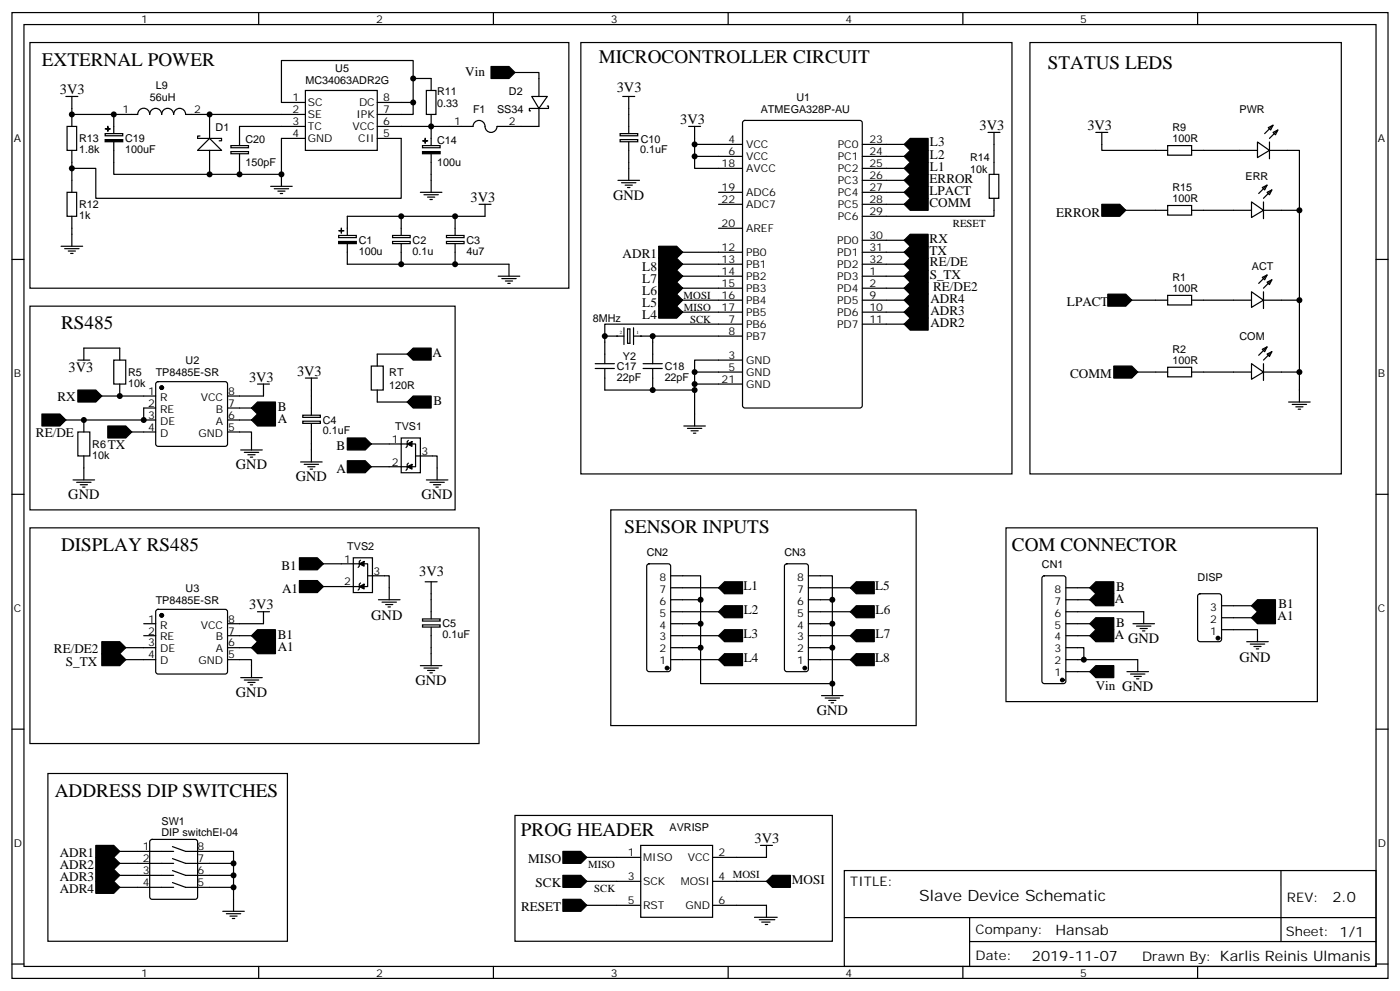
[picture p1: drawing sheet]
<svg xmlns="http://www.w3.org/2000/svg" width="412mm" height="292mm" viewBox="0 0 412 292" stroke-linecap="round" stroke-linejoin="round" font-family="sans-serif">
<g fill="none" stroke="#000" stroke-width=".35">
<path d="M3.5 3.7h405.4v284.3h-405.4zM7.1 7.2h398.2v277.3h-398.2zM8.8 12.5h158.8v72.3h-158.8zM76.2 3.7v3.5M145.3 3.7v3.5M171.1 12.5h127v127h-127zM214.5 3.7v3.5M283.6 3.7v3.5M303.4 12.5h91.7v127h-91.7zM352.8 3.7v3.5M19.8 37.2h2.8v7.1h-2.8zM21.2 31.9v1.8h19.4a1.76 1.76 0 0 1 1.7-1.8 1.76 1.76 0 0 1 1.8 1.8 1.76 1.76 0 0 1 1.8-1.8 1.76 1.76 0 0 1 1.7 1.8"/>
<path d="M21.2 33.7v3.5M31 39.3h5.2v.7h-5.2zM33.5 33.7v5.6M47.6 33.7a1.76 1.76 0 0 1 1.8-1.8 1.76 1.76 0 0 1 1.8 1.8M51.2 33.7a1.76 1.76 0 0 1 1.7-1.8 1.76 1.76 0 0 1 1.8 1.8M54.7 33.7h35.3M61.7 33.7v7M90 26.6h21.1v17.7h-21.1zM90 30.2h-7.1v-12.4h38.8v12.4M90 37.2h-19.4v5.7M111.1 30.2h10.6v3.5h-10.6M121.7 23.1h5.3v3.5"/>
<path d="M125.6 26.6h2.8v7.1h-2.8zM127 33.7v9.2M151.7 21.3h7v7.1M156.6 28.4h4.6l-2.5 3.5zM158.7 31.9h-2.8v.7h.4M158.7 31.9v5.3h-12.3a1.82 1.82 0 0 1-2.1 1.8 1.82 1.82 0 0 1-1.5-2.3 1.76 1.76 0 0 0-1.9-1.2 1.76 1.76 0 0 0-1.6 1.7h-28.2M161.2 31.2h.4v.7h-2.9M182.7 39.3h5.2v.7h-5.2zM185.2 31.9v7.4M219 35.7l.4-.2h33.9l.6 .4 .1 83.5-.5 .7h-34.1l-.6-.4-.1-83.5zM373.6 37.6l1.4-.7-.7 1.4zM375 39l1.4-.7-.7 1.4z"/>
<path d="M375 36.9l-2.5 2.4M376.4 38.3l-2.5 2.4M19.8 56.6h2.8v7.1h-2.8zM21.2 44.3v12.3M33.5 41.8v9.5h37.1M58.2 44.3l3.5-3.6 3.6 3.6zM58.9 40h-.7v.7h7.1v.8h-.7M61.7 44.3v7M68 44.6h5.2v.7h-5.2zM68 42.9h5.2v.6h-5.2zM70.6 45.3v6M90 40.7h-7.1v10.6h-12.3"/>
<path d="M111.1 40.7h7.1v17.7h-90v-8.8h-7M124.5 42.9h5.1v.6h-5.1zM127 45.3v7.8M182.7 41.1h5.2v.6h-5.2zM185.2 41.8v7.8M204.6 40.7v8.9h14.1M204.6 42.5h14.1M204.6 46h14.1M211.7 56.6h7M254 42.5h12.3M254 46h12.3M254 49.6h12.3"/>
<path d="M254 56.6h12.3M254 53.1h12.3M291.4 51.3h2.8v7.1h-2.8zM292.8 58.4v5.3h-38.8M292.8 42.5v8.8M324.6 42.5v1.8h19.4M344 42.9h7v2.8h-7zM351 44.3h19.4M368.7 59.4l3.5 2.5-3.5 2.1zM370.4 41.8l3.5 2.5-3.5 2.1zM371.8 55.2l1.4-.7-.7 1.4zM372.2 59.4v5"/>
<path d="M373.2 56.6l1.4-.7-.7 1.4zM373.2 54.5l-2.4 2.5M373.9 44.3h8.9v70.5M373.9 41.8v4.9M374.6 55.9l-2.4 2.5M3.5 76.4h3.6M21.2 63.7v5.3M99.8 69.3h5.2v.7h-5.2zM102.3 71.8v6h47.6M115.6 71.1h5.2v.6h-5.2zM115.6 69.3h5.2v.7h-5.2zM118.2 63.7v5.6"/>
<path d="M118.2 71.8v6M131.5 71.1h5.2v.6h-5.2zM131.5 69.3h5.2v.7h-5.2zM134.1 63.7v5.6M134.1 71.8v6M142.9 63.7h-40.6v5.6M201.1 74.3h17.6M201.1 77.8h17.6M211.7 60.1h7M211.7 67.2h7M254 60.1h12.3M254 74.3h12.3"/>
<path d="M254 77.8h12.3M254 70.7h12.3M331.6 61.9h12.4M344 60.5h7v2.8h-7zM351 61.9h17.7M372.2 61.9h10.6M405.3 76.4h3.6M8.8 90.1h125.3v60h-125.3zM178.2 99h5.6M183.8 96.5v4.9M184.9 96.8h.7v4.3h-.7zM186.6 99h5.7"/>
<path d="M186.6 96.5v4.9M201.1 81.3h17.6M201.1 84.8h17.6M201.1 88.4h17.6M201.1 91.9h17.6M218.7 95.4h-40.5v11.7M218.7 99h-26.4v8.1M254 81.3h12.3M254 84.8h12.3M254 88.4h12.3M254 91.9h12.3M254 95.4h12.3"/>
<path d="M333.4 88.4h10.6M344 87h7v2.8h-7zM351 88.4h17.7M368.7 85.9l3.5 2.5-3.5 2.1zM371.8 81.7l1.4-.7-.7 1.4zM372.2 88.4h10.6M372.2 85.9v4.9M373.2 83.1l1.4-.7-.7 1.4zM373.2 81l-2.4 2.4M374.6 82.4l-2.4 2.4M24.7 102.5h10.6v3.5M30 116.6h15.9"/>
<path d="M33.5 106h3.5v7.1h-3.5zM35.3 113.1v3.5M46.1 112.6l.5-.2h19.7l.5 .2 .2 .5v17.6l-.2 .5-.5 .2h-19.7l-.5-.2-.2-.5v-17.6zM67 116.6h10.6M91.7 114.8v7.4M109.4 107.8h3.5v7h-3.5zM111.1 114.8v3.6h8.8M119.9 104.2h-8.8v3.6M175.3 108.5h5.7M175.3 107.1h5.7M178.2 108.5v6.3h26.4M189.4 108.5h5.7"/>
<path d="M189.4 107.1h5.7M192.3 108.5v6.3M204.6 109.5h14.1M204.6 113.1h14.1M218.7 106h-14.1v15.9M335.1 109.5h8.9M344 108.1h7v2.8h-7zM351 109.5h17.7M368.7 107.1l3.5 2.4-3.5 2.2zM371.8 102.8l1.4-.7-.7 1.4zM372.2 109.5h10.6M372.2 107.1v4.9"/>
<path d="M373.2 104.2l1.4-.7-.7 1.5zM373.2 102.1l-2.4 2.5M374.6 103.5l-2.4 2.5M22.9 127.2h3.6v7h-3.6zM24.7 123.6v3.6M24.7 134.2v3.6M38.8 127.2h7.1M42.3 123.6h3.6M45.9 120.1h-3.6v3.5h-22.9M67 127.2h7.1v1.7M67 120.1h7.1M67 123.6h7.1"/>
<path d="M89.2 124h5.2v.6h-5.2zM89.2 122.2h5.2v.7h-5.2zM91.7 124.7v7.8M109.4 130.7h13v6.7h-13M118.2 128.9h5.6v10.3h-5.6zM120.3 129.6l-.4 .4v1.4l-.3 .4M120.3 136.3l-.4 .4v1.4l-.3 .4M122.4 134.2h6.4v3.6M3.5 145.5h3.6M8.8 155.4h132.3v63.5h-132.3zM179.9 150.1h90v63.5h-90zM296.3 155.4h91.8v51.2h-91.8z"/>
<path d="M405.3 145.5h3.6M46.1 179.6l.5-.2h19.7l.5 .2 .2 .5v17.6l-.2 .5-.5 .2h-19.7l-.5-.2-.2-.5v-17.6zM95.2 166h13.1v6.7h-13.1M104.1 164.2h5.6v10.2h-5.6zM106.2 164.9l-.4 .4v1.4l-.3 .3M106.2 171.6l-.4 .4v1.4l-.3 .3M108.3 169.5h6.4v3.5M127 174.8v7.4M190.7 166.2l.5-.2h5.6l.5 .2 .3 .5v30.3l-.3 .5-.5 .2h-5.6l-.5-.2-.2-.5v-30.3zM197.6 169.5h8.8v31.8h38.8v-31.8h-7.1M197.6 176.6h8.8M197.6 173h14.1"/>
<path d="M231.3 166.2l.5-.2h5.6l.5 .2 .2 .5v30.3l-.2 .5-.5 .2h-5.6l-.5-.2-.2-.5v-30.3zM238.1 176.6h7.1M238.1 173h12.4M307.2 169.7l.4-.2h5.7l.5 .2 .2 .5v30.4l-.3 .5-.4 .2h-5.7l-.5-.3-.2-.4v-30.4zM314 176.6h7M314 173h7M353 175l.5-.2h5.6l.7 .4v13l-.4 .7h-5.9l-.7-.4v-13zM359.8 178.3h8.9M37 194.2h8.9M37 190.7h8.9M42.3 187.1h3.6M42.3 183.6h3.6"/>
<path d="M67 194.2h7.1v1.8M67 190.7h7.1M67 187.1h7.1M67 183.6h10.6M124.5 184h5.1v.6h-5.1zM124.5 182.2h5.1v.6h-5.1zM127 184.7v7.7M197.6 194.2h14.1M197.6 190.7h8.8M197.6 187.1h14.1M197.6 183.6h8.8M197.6 180.1h14.1"/>
<path d="M238.1 194.2h12.4M238.1 190.7h7.1M238.1 187.1h12.4M238.1 183.6h7.1M238.1 180.1h12.4M314 190.7h5.3v3.5M314 197.7h7M314 194.2h21.1M314 187.1h7M314 183.6h7M314 180.1h22.9M359.8 185.4h10.6"/>
<path d="M359.8 181.9h8.9M3.5 214.7h3.6M405.3 214.7h3.6M14.1 227.7h70.6v49.4h-70.6zM35.3 250.6h15.9M35.3 254.2h15.9M35.3 257.7h15.9M44.3 247.3l.5-.2h12.7l.5 .2 .2 .5v16.3l-.2 .5-.5 .2h-12.7l-.5-.3-.2-.4v-16.3zM50.8 249.2l3.9 1.4h14.1v14.2M50.8 252.8l3.9 1.4h14.1M50.8 256.3l3.9 1.4h14.1M50.8 259.8l3.9 1.4h14.1"/>
<path d="M151.7 240.1h93.5v37h-93.5zM172.9 252.4h15.8M172.9 259.5h15.8M188.7 248.9h21.2v21.2h-21.2zM209.9 252.4h15.9M209.9 259.5h15.9M248.7 256.3h156.6v28.2h-156.6zM377.3 256.3v20.9M35.3 261.2h15.9M172.9 266.5h15.8M209.9 266.5h15.9M248.7 270.1h156.5"/>
<path d="M285.6 277.2h119.6M285.6 270.1v14.2M3.5 283.8h3.6M76.2 284.5v3.5M145.3 284.5v3.5M214.5 284.5v3.5M283.6 284.5v3.5M352.8 284.5v3.5M405.3 283.8h3.6"/>
</g>
<g fill="#000">
<circle cx="21.2" cy="33.7" r=".88"/>
<circle cx="33.5" cy="33.7" r=".88"/>
<circle cx="61.7" cy="33.7" r=".88"/>
<circle cx="121.7" cy="30.2" r=".88"/>
<circle cx="121.7" cy="23.1" r=".88"/>
<circle cx="127" cy="37.2" r=".88"/>
<circle cx="21.2" cy="49.6" r=".88"/>
<circle cx="61.7" cy="51.3" r=".88"/>
<circle cx="70.6" cy="51.3" r=".88"/>
<circle cx="82.9" cy="51.3" r=".88"/>
<circle cx="204.6" cy="42.5" r=".88"/>
<circle cx="204.6" cy="46" r=".88"/>
<circle cx="118.2" cy="77.8" r=".88"/>
<circle cx="118.2" cy="63.7" r=".88"/>
<circle cx="134.1" cy="63.7" r=".88"/>
<circle cx="134.1" cy="77.8" r=".88"/>
<circle cx="382.8" cy="61.9" r=".88"/>
<circle cx="178.2" cy="99" r=".88"/>
<circle cx="181.7" cy="99" r=".18"/>
<circle cx="188.7" cy="99" r=".18"/>
<circle cx="192.3" cy="99" r=".88"/>
<circle cx="382.8" cy="88.4" r=".88"/>
<circle cx="35.3" cy="116.6" r=".88"/>
<circle cx="192.3" cy="114.8" r=".88"/>
<circle cx="204.6" cy="109.5" r=".88"/>
<circle cx="204.6" cy="113.1" r=".88"/>
<circle cx="204.6" cy="114.8" r=".88"/>
<circle cx="382.8" cy="109.5" r=".88"/>
<circle cx="24.7" cy="123.6" r=".88"/>
<circle cx="42.3" cy="123.6" r=".88"/>
<circle cx="206.4" cy="176.6" r=".88"/>
<circle cx="245.2" cy="176.6" r=".88"/>
<circle cx="206.4" cy="183.6" r=".88"/>
<circle cx="206.4" cy="190.7" r=".88"/>
<circle cx="245.2" cy="190.7" r=".88"/>
<circle cx="245.2" cy="183.6" r=".88"/>
<circle cx="319.3" cy="194.2" r=".88"/>
<circle cx="245.2" cy="201.3" r=".88"/>
<circle cx="68.8" cy="257.7" r=".88"/>
<circle cx="68.8" cy="254.2" r=".88"/>
<circle cx="68.8" cy="261.2" r=".88"/>
</g>
<g fill="#000" stroke="#000" stroke-width=".35">
<path d="M19.4 28.4h3.5zM21.2 28.4v3.5zM31 37.9l1.5 .1zM31.7 37.2l.1 1.4zM144.6 19.6h5.3l1.8 1.7-1.8 1.8h-5.3zM183.4 28.4h3.6zM185.2 28.4v3.5zM202.8 37.2h3.6zM204.6 37.2v3.5zM291 39h3.6zM292.8 39v3.5zM322.8 39h3.5z"/>
<path d="M324.6 39v3.5zM31 41.1h5.2v.6h-5.2zM79.7 54.9h6.4zM80.8 55.6h4.2zM81.8 56.3h2.2zM82.5 57h.8zM82.9 51.3v3.6zM123.8 56.6h6.4zM124.5 44.6h5.1v.7h-5.1zM124.5 41.5h1.4zM124.9 57.3h4.2zM125.2 40.7l.1 1.5z"/>
<path d="M125.9 58h2.2zM126.6 58.7h.8zM127 53.1v3.5zM182 53.1h6.4zM183.1 53.8h4.2zM184.1 54.5h2.2zM184.9 55.2h.7zM185.2 49.6v3.5zM266.3 49.6l1.8-1.8h5.3v3.5h-5.3zM266.3 46l1.8-1.7h5.3v3.5h-5.3zM266.3 42.5l1.8-1.8h5.3v3.6h-5.3zM266.3 53.1l1.8-1.8h5.3v3.6h-5.3z"/>
<path d="M266.3 56.6l1.8-1.7h5.3v3.5h-5.3zM18 72.5h6.3zM19 73.2h4.3zM20.1 73.9h2.1zM20.8 74.6h.7zM21.2 69v3.5zM99.8 71.1h5.2v.6h-5.2zM99.8 67.9h1.4zM100.5 67.2l.1 1.4zM141.1 60.1h3.5zM142.9 60.1v3.6zM194 76h5.3l1.8 1.8-1.8 1.8h-5.3z"/>
<path d="M194 72.5h5.3l1.8 1.8-1.8 1.7h-5.3zM266.3 70.7l1.8-1.7h5.3v3.5h-5.3zM266.3 74.3l1.8-1.8h5.3v3.5h-5.3zM266.3 77.8l1.8-1.8h5.3v3.6h-5.3zM266.3 60.1l1.8-1.7h5.3v3.5h-5.3zM324.6 60.1h5.2l1.8 1.8-1.8 1.8h-5.2zM146.8 81.3h6.3zM147.8 82h4.2zM148.9 82.7h2.1zM149.6 83.4h.7zM149.9 77.8v3.5zM194 90.1h5.3l1.8 1.8-1.8 1.8h-5.3z"/>
<path d="M194 86.6h5.3l1.8 1.8-1.8 1.7h-5.3zM194 83.1h5.3l1.8 1.7-1.8 1.8h-5.3zM194 79.6h5.3l1.8 1.7-1.8 1.8h-5.3zM266.3 81.3l1.8-1.7h5.3v3.5h-5.3zM266.3 95.4l1.8-1.7h5.3v3.5h-5.3zM266.3 91.9l1.8-1.8h5.3v3.6h-5.3zM266.3 88.4l1.8-1.8h5.3v3.5h-5.3zM266.3 84.8l1.8-1.7h5.3v3.5h-5.3zM326.3 86.6h5.3l1.8 1.8-1.8 1.7h-5.3zM24.7 102.5v3.5zM22.9 106h3.6zM22.9 114.8h5.3l1.8 1.8-1.8 1.8h-5.3z"/>
<path d="M75.8 113.1h3.6zM77.6 113.1v3.5zM90 111.3h3.5zM91.7 111.3v3.5zM119.9 118.4l1.8-1.8h5.3v3.5h-5.3zM119.9 104.2l1.8-1.7h5.3v3.5h-5.3zM328.1 107.8h5.3l1.7 1.7-1.7 1.8h-5.3zM379.6 118.4h6.3zM380.6 119.1h4.3zM381.7 119.8h2.1zM382.8 114.8v3.6zM12.3 121.9h5.3l1.8 1.7-1.8 1.8h-5.3z"/>
<path d="M31.7 125.4h5.3l1.8 1.8-1.8 1.7h-5.3zM70.9 132.5h6.4zM72 133.2h4.2zM73 133.9h2.1zM73.7 134.6h.7zM74.1 128.9v3.6zM74.1 120.1l1.7-1.7h5.3v3.5h-5.3zM74.1 123.6l1.7-1.7h5.3v3.5h-5.3zM88.5 136h6.4zM89.6 136.7h4.2zM90.7 137.4h2.1zM91.4 138.1h.7z"/>
<path d="M91.7 132.5v3.5zM102.3 128.9h5.3l1.8 1.8-1.8 1.8h-5.3zM102.3 135.6h5.3l1.8 1.8-1.8 1.8h-5.3zM119.9 130.7l1.5-.7v1.4zM119.9 137.4l1.5-.7v1.4zM201.4 125.4h6.4zM202.5 126.1h4.2zM203.6 126.8h2.1zM204.3 127.5h.7zM204.6 121.9v3.5zM382.4 120.5h.7zM21.5 141.3h6.4z"/>
<path d="M22.6 142h4.2zM23.6 142.7h2.2zM24.3 143.4h.7zM24.7 137.8v3.5zM125.6 141.3h6.3zM126.6 142h4.3zM127.7 142.7h2.1zM128.4 143.4h.7zM128.8 137.8v3.5zM88.2 170.9h5.3l1.7 1.8-1.7 1.7h-5.3zM88.2 164.2h5.3l1.7 1.8-1.7 1.7h-5.3zM105.8 166l1.4-.7v1.4z"/>
<path d="M105.8 172.7l1.4-.7v1.4zM111.5 176.6h6.3zM112.5 177.3h4.3zM113.6 178h2.1zM114.3 178.7h.7zM114.7 173v3.6zM125.2 171.3h3.6zM127 171.3v3.5zM211.7 173l1.7-1.7h5.3v3.5h-5.3zM250.5 173l1.7-1.7h5.3v3.5h-5.3zM321 173l1.8-1.7h5.3v3.5h-5.3zM322.8 174.8h5.3v3.5h-5.3l-1.8-1.7z"/>
<path d="M370.4 176.6h5.3v3.5h-5.3l-1.7-1.8zM30 192.4h5.3l1.7 1.8-1.7 1.8h-5.3zM30 188.9h5.3l1.7 1.8-1.7 1.7h-5.3zM70.9 199.5h6.4zM74.1 190.7l1.7-1.8h5.3v3.5h-5.3zM74.1 187.1l1.7-1.7h5.3v3.5h-5.3zM74.1 196v3.5zM75.8 180.1h3.6zM77.6 180.1v3.5zM123.8 196h6.4zM124.9 196.7h4.2zM125.9 197.4h2.2z"/>
<path d="M126.6 198.1h.8zM127 192.4v3.6zM211.7 180.1l1.7-1.8h5.3v3.6h-5.3zM211.7 187.1l1.7-1.7h5.3v3.5h-5.3zM211.7 194.2l1.7-1.8h5.3v3.6h-5.3zM250.5 180.1l1.7-1.8h5.3v3.6h-5.3zM250.5 187.1l1.7-1.7h5.3v3.5h-5.3zM250.5 194.2l1.7-1.8h5.3v3.6h-5.3zM321 197.7l1.8-1.7h5.3v3.5h-5.3zM322.8 181.9h5.3v3.5h-5.3l-1.8-1.8zM322.8 185.4h5.3v3.5h-5.3l-1.8-1.8zM332 197.7h6.3z"/>
<path d="M333 198.4h4.3zM333.7 183.6h6.4zM334.1 199.1h2.1zM334.8 199.8h.7zM334.8 184.3h4.2zM335.1 194.2v3.5zM335.8 185h2.2zM336.5 185.7h.8zM336.9 180.1v3.5zM367.2 188.9h6.4zM368.3 189.6h4.2zM368.7 181.9l1.7-1.8h5.3v3.5h-5.3z"/>
<path d="M369.4 190.3h2.1zM370.1 191h.7zM370.4 185.4v3.5zM72 200.2h4.2zM73 200.9h2.1zM73.7 201.6h.7zM242 204.8h6.4zM243.1 205.5h4.2zM244.1 206.2h2.1zM244.8 206.9h.7zM245.2 201.3v3.5zM28.2 248.9h5.3l1.8 1.7-1.8 1.8h-5.3z"/>
<path d="M28.2 252.4h5.3l1.8 1.8-1.8 1.7h-5.3zM28.2 255.9h5.3l1.8 1.8-1.8 1.8h-5.3zM165.8 250.6h5.3l1.8 1.8-1.8 1.8h-5.3zM165.8 257.7h5.3l1.8 1.8-1.8 1.7h-5.3zM224 248.9h3.5zM225.8 248.9v3.5zM227.5 257.7h5.3v3.5h-5.3l-1.7-1.7zM28.2 259.5h5.3l1.8 1.7-1.8 1.8h-5.3zM65.6 268.3h6.4zM66.7 269h4.2zM67.7 269.7h2.1zM68.4 270.4h.7z"/>
<path d="M68.8 264.8v3.5zM165.8 264.8h5.3l1.8 1.7-1.8 1.8h-5.3zM222.2 270.1h6.8zM223.7 270.8h4.5zM224.4 271.5h2.4zM225.4 272.2h.7zM225.8 266.5v3.6z"/>
<circle cx="47.6" cy="114.1" r=".53"/>
<circle cx="47.6" cy="181.2" r=".53"/>
<circle cx="196.5" cy="196.7" r=".53"/>
<circle cx="237.1" cy="196.7" r=".53"/>
<circle cx="358.8" cy="187.9" r=".53"/>
<circle cx="312.9" cy="200.2" r=".53"/>
</g>
<g font-size="5.6">
<text x="12.3" y="19.3">EXTERNAL POWER</text>
<text x="176.4" y="18.5">MICROCONTROLLER CIRCUIT</text>
<text x="308.7" y="20.3">STATUS LEDS</text>
<text x="18" y="96.8">RS485</text>
<text x="183.9" y="157">SENSOR INPUTS</text>
<text x="18" y="162.1">DISPLAY RS485</text>
<text x="298.1" y="162.1">COM CONNECTOR</text>
<text x="16.1" y="234.5">ADDRESS DIP SWITCHES</text>
<text x="153.5" y="246.1">PROG HEADER</text>
</g>
<text font-size="4.6" x="270.8" y="265.3">Slave Device Schematic</text>
<g font-size="4.2">
<text x="17.6" y="27.7">3V3</text>
<text x="181.7" y="27.2">3V3</text>
<text x="200.4" y="36.5">3V3</text>
<text x="288.6" y="38.3">3V3</text>
<text x="320.3" y="38.3">3V3</text>
<text x="138.6" y="59.4">3V3</text>
<text x="180.6" y="58.7">GND</text>
<text x="20.2" y="109.6">3V3</text>
<text x="73.4" y="112.4">3V3</text>
<text x="87.5" y="110.6">3V3</text>
<text x="69.5" y="138.1">GND</text>
<text x="87.1" y="141.6">GND</text>
<text x="20.1" y="146.9">GND</text>
<text x="124.2" y="146.9">GND</text>
<text x="123.5" y="169.7">3V3</text>
<text x="73.4" y="179.4">3V3</text>
<text x="109.4" y="182.5">GND</text>
<text x="332.3" y="189.3">GND</text>
<text x="365.1" y="194.8">GND</text>
<text x="122.4" y="201.6">GND</text>
<text x="69.5" y="205.1">GND</text>
<text x="240.6" y="210.4">GND</text>
<text x="222.2" y="248.2">3V3</text>
<text x="392.5" y="265.6">2.0</text>
<text x="310.9" y="275.1">Hansab</text>
<text x="304" y="282.9">2019-11-07</text>
</g>
<g font-size="3.9">
<text x="137.1" y="22.2">Vin</text>
<text x="273.9" y="46.7">L2</text>
<text x="273.9" y="43.1">L3</text>
<text x="273.8" y="53.8">ERROR</text>
<text x="273.9" y="50.3">L1</text>
<text x="273.8" y="57.3">LPACT</text>
<text x="273.8" y="60.9">COMM</text>
<text x="311.1" y="63.9">ERROR</text>
<text x="273.8" y="71.4">RX</text>
<text x="183.4" y="76">ADR1</text>
<text x="273.8" y="75">TX</text>
<text x="189.2" y="83.3">L7</text>
<text x="189.2" y="79.8">L8</text>
<text x="273.9" y="82.1">S_TX</text>
<text x="273.9" y="78.4">RE/DE</text>
<text x="189.2" y="86.9">L6</text>
<text x="274.1" y="89.2">ADR4</text>
<text x="274.9" y="85.8">RE/DE2</text>
<text x="189.2" y="93.9">L4</text>
<text x="189.2" y="90.4">L5</text>
<text x="274.1" y="92.7">ADR3</text>
<text x="314.3" y="90.2">LPACT</text>
<text x="274.1" y="96.3">ADR2</text>
<text x="127.4" y="105">A</text>
<text x="315.2" y="111.4">COMM</text>
<text x="16.9" y="118.2">RX</text>
<text x="127.7" y="119.1">B</text>
<text x="81.8" y="121">B</text>
<text x="81.8" y="124.5">A</text>
<text x="10.6" y="128.7">RE/DE</text>
<text x="31.7" y="132.3">TX</text>
<text x="99.1" y="132.5">B</text>
<text x="99.1" y="139.2">A</text>
<text x="82.9" y="167.9">B1</text>
<text x="219" y="173.6">L1</text>
<text x="257.8" y="173.6">L5</text>
<text x="328.8" y="173.9">B</text>
<text x="83.1" y="174.6">A1</text>
<text x="328.4" y="177.4">A</text>
<text x="376.6" y="179">B1</text>
<text x="219.1" y="180.6">L2</text>
<text x="257.9" y="180.6">L6</text>
<text x="328.8" y="184.5">B</text>
<text x="376.4" y="182.5">A1</text>
<text x="81.8" y="191.5">A1</text>
<text x="81.8" y="188">B1</text>
<text x="219" y="187.7">L3</text>
<text x="257.9" y="187.7">L7</text>
<text x="328.4" y="188">A</text>
<text x="15.9" y="192.2">RE/DE2</text>
<text x="19.4" y="196.1">S_TX</text>
<text x="219.1" y="194.8">L4</text>
<text x="257.8" y="194.7">L8</text>
<text x="322.8" y="203.2">Vin GND</text>
<text x="17.6" y="252.4">ADR1</text>
<text x="17.6" y="255.9">ADR2</text>
<text x="155.6" y="254.2">MISO</text>
<text x="17.6" y="259.5">ADR3</text>
<text x="17.6" y="263">ADR4</text>
<text x="157.8" y="261.2">SCK</text>
<text x="233.3" y="260.2">MOSI</text>
<text x="250.5" y="260.9">TITLE:</text>
<text x="153.5" y="268.3">RESET</text>
<text x="379.1" y="265.6">REV:</text>
<text x="287.4" y="275.1">Company:</text>
<text x="378.7" y="275.7">Sheet: 1/1</text>
<text x="287.4" y="282.8">Date:</text>
<text x="336.4" y="282.8">Drawn By: Karlis Reinis Ulmanis</text>
</g>
<g font-size="3.2">
<text x="41.6" y="6.7">1</text>
<text x="110.8" y="6.7">2</text>
<text x="179.9" y="6.7">3</text>
<text x="249.1" y="6.7">4</text>
<text x="318.2" y="6.7">5</text>
<text x="98.8" y="21.3">U5</text>
<text x="44.1" y="29.6">56uH</text>
<text x="45.9" y="26.1">L9</text>
<text x="86.2" y="29.8">1</text>
<text x="90" y="24.9">MC34063ADR2G</text>
<text x="112.9" y="29.8">8</text>
<text x="128.8" y="27.8">R11</text>
<text x="149.9" y="27.9">D2</text>
<text x="234.6" y="29.6">U1</text>
<text x="36.1" y="33.3">1</text>
<text x="57.1" y="33.3">2</text>
<text x="86.2" y="33.3">2</text>
<text x="90.7" y="31.2">SC</text>
<text x="90.7" y="34.7">SE</text>
<text x="105" y="34.7">IPK</text>
<text x="105.8" y="31.2">DC</text>
<text x="112.9" y="33.3">7</text>
<text x="128.8" y="31.4">0.33</text>
<text x="139.4" y="33.2">F1</text>
<text x="146.4" y="33.2">SS34</text>
<text x="224.1" y="33.1">ATMEGA328P-AU</text>
<text x="365.1" y="33.2">PWR</text>
<text x="4.1" y="41.8">A</text>
<text x="23.3" y="41.9">R13</text>
<text x="36.9" y="41.9">C19</text>
<text x="63.5" y="38.5">D1</text>
<text x="72.3" y="42">C20</text>
<text x="86.2" y="36.9">3</text>
<text x="86.2" y="40.4">4</text>
<text x="90.7" y="38.3">TC</text>
<text x="90.7" y="41.8">GND</text>
<text x="103.8" y="38.3">VCC</text>
<text x="105.5" y="41.8">CII</text>
<text x="112.9" y="40.4">5</text>
<text x="112.9" y="36.9">6</text>
<text x="133.8" y="36.9">1</text>
<text x="149.9" y="36.9">2</text>
<text x="188.7" y="42">C10</text>
<text x="345.4" y="41.8">100R</text>
<text x="345.4" y="38.6">R9</text>
<text x="405.9" y="41.8">A</text>
<text x="23.3" y="45">1.8k</text>
<text x="36.9" y="45.1">100uF</text>
<text x="128.8" y="42.3">C14</text>
<text x="188.6" y="45">0.1uF</text>
<text x="214.6" y="42.2">4</text>
<text x="214.6" y="45.7">6</text>
<text x="219.8" y="43.6">VCC</text>
<text x="219.8" y="47.1">VCC</text>
<text x="246.8" y="43.6">PC0</text>
<text x="246.8" y="47.1">PC1</text>
<text x="256.1" y="42.2">23</text>
<text x="256.1" y="45.7">24</text>
<text x="285.8" y="47.3">R14</text>
<text x="72.3" y="49">150pF</text>
<text x="128.8" y="49">100u</text>
<text x="212.6" y="49.2">18</text>
<text x="219.8" y="50.6">AVCC</text>
<text x="246.8" y="50.6">PC2</text>
<text x="256.1" y="49.2">25</text>
<text x="256.1" y="52.7">26</text>
<text x="285.8" y="50.8">10k</text>
<text x="366.9" y="52.9">ERR</text>
<text x="212.6" y="56.3">19</text>
<text x="212.6" y="59.8">22</text>
<text x="219.8" y="57.7">ADC6</text>
<text x="246.8" y="54.2">PC3</text>
<text x="246.8" y="57.7">PC4</text>
<text x="256.1" y="56.3">27</text>
<text x="256.1" y="59.8">28</text>
<text x="345.4" y="59.4">100R</text>
<text x="345.4" y="56.3">R15</text>
<text x="23.3" y="64.4">1k</text>
<text x="23.3" y="61.3">R12</text>
<text x="219.8" y="61.2">ADC7</text>
<text x="246.8" y="61.2">PC5</text>
<text x="246.8" y="64.7">PC6</text>
<text x="256.1" y="63.3">29</text>
<text x="105.7" y="71.8">C1</text>
<text x="121.5" y="71.8">C2</text>
<text x="137.4" y="71.9">C3</text>
<text x="212.6" y="66.9">20</text>
<text x="219.8" y="68.3">AREF</text>
<text x="246.6" y="71.8">PD0</text>
<text x="256.1" y="70.4">30</text>
<text x="280.7" y="66.8">RESET</text>
<text x="105.7" y="75">100u</text>
<text x="121.5" y="75">0.1u</text>
<text x="137.4" y="75.1">4u7</text>
<text x="212.6" y="73.9">12</text>
<text x="212.6" y="77.4">13</text>
<text x="219.8" y="75.3">PB0</text>
<text x="246.6" y="75.3">PD1</text>
<text x="256.1" y="73.9">31</text>
<text x="256.1" y="77.4">32</text>
<text x="212.6" y="81">14</text>
<text x="219.8" y="78.8">PB1</text>
<text x="219.8" y="82.4">PB2</text>
<text x="246.6" y="78.8">PD2</text>
<text x="246.6" y="82.4">PD3</text>
<text x="256.1" y="81">1</text>
<text x="345.4" y="82.7">R1</text>
<text x="368.8" y="79.4">ACT</text>
<text x="201.4" y="88">MOSI</text>
<text x="212.6" y="84.5">15</text>
<text x="212.6" y="88">16</text>
<text x="219.8" y="85.9">PB3</text>
<text x="219.8" y="89.4">PB4</text>
<text x="246.6" y="85.9">PD4</text>
<text x="246.6" y="89.4">PD5</text>
<text x="256.1" y="84.5">2</text>
<text x="256.1" y="88">9</text>
<text x="345.4" y="85.9">100R</text>
<text x="174.6" y="94.9">8MHz</text>
<text x="201.5" y="91.5">MISO</text>
<text x="203.3" y="95.1">SCK</text>
<text x="212.6" y="91.5">17</text>
<text x="214.6" y="95.1">7</text>
<text x="219.8" y="93">PB5</text>
<text x="246.6" y="93">PD6</text>
<text x="256.1" y="91.5">10</text>
<text x="256.1" y="95.1">11</text>
<text x="214.6" y="98.6">8</text>
<text x="219.8" y="96.5">PB6</text>
<text x="219.8" y="100">PB7</text>
<text x="246.6" y="96.5">PD7</text>
<text x="365.1" y="100.2">COM</text>
<text x="54.7" y="107.2">U2</text>
<text x="183.5" y="105.8">Y2</text>
<text x="214.6" y="105.7">3</text>
<text x="219.8" y="107.1">GND</text>
<text x="345.4" y="107.1">100R</text>
<text x="345.4" y="103.9">R2</text>
<text x="4.1" y="110.9">B</text>
<text x="37.7" y="113.9">10k</text>
<text x="37.8" y="110.6">R5</text>
<text x="45.9" y="110.8">TP8485E-SR</text>
<text x="114.7" y="110.7">RT</text>
<text x="181.7" y="112.1">22pF</text>
<text x="181.7" y="108.9">C17</text>
<text x="195.8" y="112.1">22pF</text>
<text x="195.8" y="108.9">C18</text>
<text x="212.6" y="112.7">21</text>
<text x="214.6" y="109.2">5</text>
<text x="219.8" y="110.6">GND</text>
<text x="405.9" y="110.9">B</text>
<text x="43.7" y="116.2">1</text>
<text x="43.7" y="119.8">2</text>
<text x="47.2" y="118">R</text>
<text x="59.1" y="118">VCC</text>
<text x="67.2" y="119.8">7</text>
<text x="67.2" y="116.2">8</text>
<text x="114.7" y="114.6">120R</text>
<text x="219.8" y="114.1">GND</text>
<text x="43.7" y="123.3">3</text>
<text x="47.2" y="121.5">RE</text>
<text x="47.2" y="125.1">DE</text>
<text x="63.5" y="121.5">B</text>
<text x="63.6" y="125.1">A</text>
<text x="67.2" y="123.3">6</text>
<text x="95.1" y="124.7">C4</text>
<text x="27.2" y="131.8">R6</text>
<text x="43.7" y="126.8">4</text>
<text x="47.2" y="128.6">D</text>
<text x="58.4" y="128.6">GND</text>
<text x="67.2" y="126.8">5</text>
<text x="95.1" y="127.9">0.1uF</text>
<text x="115.5" y="130.4">1</text>
<text x="116.4" y="126.7">TVS1</text>
<text x="27.2" y="135">10k</text>
<text x="115.5" y="137.1">2</text>
<text x="124.2" y="133.9">3</text>
<text x="102.3" y="161.9">TVS2</text>
<text x="101.3" y="165.6">1</text>
<text x="190.5" y="163.7">CN2</text>
<text x="231.1" y="163.7">CN3</text>
<text x="306.9" y="167.2">CN1</text>
<text x="101.3" y="172.3">2</text>
<text x="110.1" y="169.2">3</text>
<text x="194.2" y="170.9">8</text>
<text x="234.8" y="170.9">8</text>
<text x="352.8" y="171.1">DISP</text>
<text x="45.9" y="177.8">TP8485E-SR</text>
<text x="54.7" y="174.3">U3</text>
<text x="194.2" y="178">6</text>
<text x="194.2" y="174.4">7</text>
<text x="234.8" y="178">6</text>
<text x="234.8" y="174.4">7</text>
<text x="310.6" y="178">7</text>
<text x="310.6" y="174.4">8</text>
<text x="356.5" y="179.7">3</text>
<text x="4.1" y="180.1">C</text>
<text x="43.7" y="183.3">1</text>
<text x="47.2" y="185">R</text>
<text x="59.1" y="185">VCC</text>
<text x="67.2" y="183.3">8</text>
<text x="130.4" y="184.7">C5</text>
<text x="194.2" y="185">4</text>
<text x="194.2" y="181.5">5</text>
<text x="234.8" y="185">4</text>
<text x="234.8" y="181.5">5</text>
<text x="310.6" y="185">5</text>
<text x="310.6" y="181.5">6</text>
<text x="356.5" y="183.3">2</text>
<text x="405.9" y="180.1">C</text>
<text x="43.7" y="186.8">2</text>
<text x="43.7" y="190.3">3</text>
<text x="47.2" y="188.6">RE</text>
<text x="63.5" y="188.6">B</text>
<text x="67.2" y="190.3">6</text>
<text x="67.2" y="186.8">7</text>
<text x="130.4" y="187.9">0.1uF</text>
<text x="194.2" y="188.6">3</text>
<text x="234.8" y="188.6">3</text>
<text x="310.6" y="188.6">4</text>
<text x="356.5" y="186.8">1</text>
<text x="43.7" y="193.9">4</text>
<text x="47.2" y="192.1">DE</text>
<text x="47.2" y="195.6">D</text>
<text x="58.4" y="195.6">GND</text>
<text x="63.6" y="192.1">A</text>
<text x="67.2" y="193.9">5</text>
<text x="194.2" y="195.6">1</text>
<text x="194.2" y="192.1">2</text>
<text x="234.8" y="195.6">1</text>
<text x="234.8" y="192.1">2</text>
<text x="310.6" y="195.6">2</text>
<text x="310.6" y="192.1">3</text>
<text x="310.6" y="199.1">1</text>
<text x="47.6" y="242.8">SW1</text>
<text x="197.2" y="244.6">AVRISP</text>
<text x="4.1" y="249.2">D</text>
<text x="42.1" y="250.3">1</text>
<text x="47.6" y="246.1">DIP switchEI-04</text>
<text x="58.2" y="250.3">8</text>
<text x="405.9" y="249.2">D</text>
<text x="42.1" y="253.8">2</text>
<text x="42.1" y="257.4">3</text>
<text x="58.2" y="257.4">6</text>
<text x="58.2" y="253.8">7</text>
<text x="173.3" y="255.6">MISO</text>
<text x="185" y="252.1">1</text>
<text x="189.4" y="253.5">MISO</text>
<text x="202.6" y="253.5">VCC</text>
<text x="211.7" y="252.1">2</text>
<text x="42.1" y="260.9">4</text>
<text x="58.2" y="260.9">5</text>
<text x="175" y="262.6">SCK</text>
<text x="185" y="259.1">3</text>
<text x="189.4" y="260.5">SCK</text>
<text x="200.5" y="260.5">MOSI</text>
<text x="211.7" y="259.1">4 MOSI</text>
<text x="185" y="266.2">5</text>
<text x="189.4" y="267.6">RST</text>
<text x="201.9" y="267.6">GND</text>
<text x="211.7" y="266.2">6</text>
<text x="41.6" y="287.5">1</text>
<text x="110.8" y="287.5">2</text>
<text x="179.9" y="287.5">3</text>
<text x="249.1" y="287.5">4</text>
<text x="318.2" y="287.5">5</text>
</g>
<g font-size="1.4">
<text x="182.6" y="98.2">2</text>
<text x="187.5" y="98.2">1</text>
</g>
</svg>
